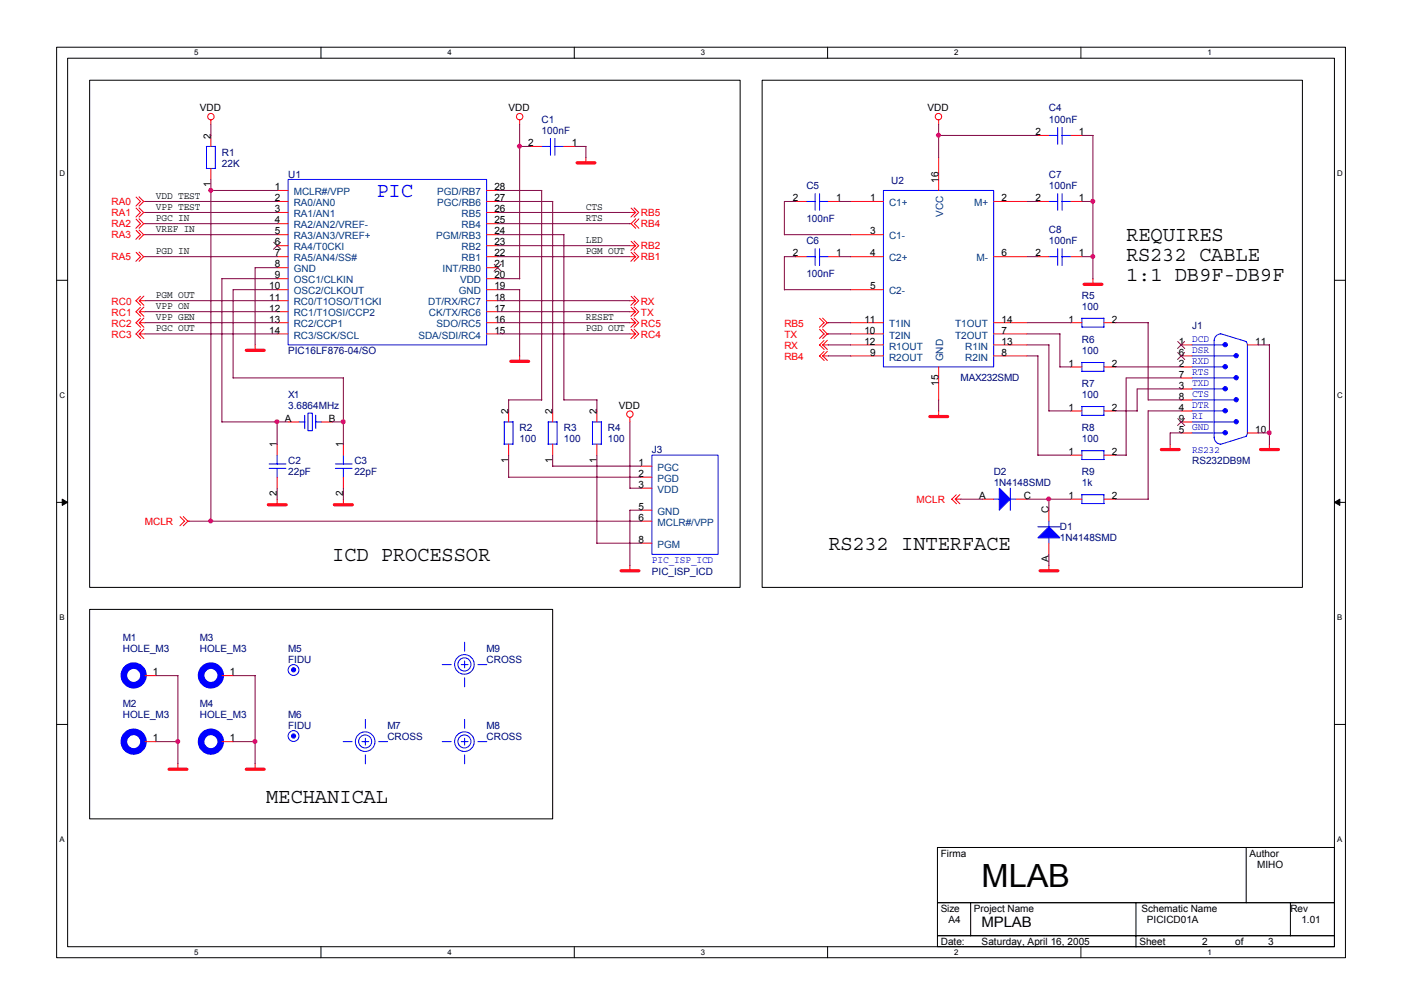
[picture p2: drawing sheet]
<svg xmlns="http://www.w3.org/2000/svg" width="297mm" height="210mm" viewBox="0 0 297 210" stroke-linecap="round" stroke-linejoin="round" font-family="sans-serif">
<path d="M12 10h272.6v192.6h-272.6zM14.3 12.3h268v188h-268z" fill="none" stroke="#000" stroke-width=".21"/>
<g fill="#fff">
<path d="M41.1 10.2h.9v1.9h-.9z"/>
<path d="M41.1 200.6h.9v1.8h-.9z"/>
</g>
<path d="M67.9 10v2.3M67.9 200.3v2.3" fill="none" stroke="#000" stroke-width=".21"/>
<g fill="#fff">
<path d="M94.7 10.2h.9v1.9h-.9z"/>
<path d="M94.7 200.6h.9v1.8h-.9z"/>
</g>
<path d="M121.5 10v2.3M121.5 200.3v2.3" fill="none" stroke="#000" stroke-width=".21"/>
<g fill="#fff">
<path d="M148.3 10.2h.9v1.9h-.9z"/>
<path d="M148.3 200.6h.9v1.8h-.9z"/>
</g>
<path d="M175.1 10v2.3M175.1 200.3v2.3" fill="none" stroke="#000" stroke-width=".21"/>
<g fill="#fff">
<path d="M201.9 10.2h.9v1.9h-.9z"/>
<path d="M201.9 200.6h.9v1.8h-.9z"/>
</g>
<path d="M228.7 10v2.3M228.7 200.3v2.3" fill="none" stroke="#000" stroke-width=".21"/>
<g fill="#fff">
<path d="M255.5 10.2h.9v1.9h-.9z"/>
<path d="M255.5 200.6h.9v1.8h-.9z"/>
<path d="M12.6 35.8h1.2v1.9h-1.2z"/>
<path d="M282.9 35.8h1.2v1.9h-1.2z"/>
<path d="M12.6 82.8h1.2v1.9h-1.2z"/>
<path d="M282.9 82.8h1.2v1.9h-1.2z"/>
</g>
<path d="M12 59.3h2.3M282.3 59.3h2.3" fill="none" stroke="#000" stroke-width=".21"/>
<g fill="#fff">
<path d="M12.6 129.8h1.1v1.9h-1.1z"/>
<path d="M282.9 129.8h1.1v1.9h-1.1z"/>
</g>
<path d="M12 106.3h2.3M282.3 106.3h2.3" fill="none" stroke="#000" stroke-width=".21"/>
<g fill="#000" stroke="#000" stroke-width=".21">
<path d="M13.2 105.6l1.1 .7-1.1 .6z" fill-rule="evenodd"/>
<path d="M282.3 106.3l1.2-.7v1.3z" fill-rule="evenodd"/>
</g>
<g fill="#fff">
<path d="M12.6 176.8h1.1v1.8h-1.1z"/>
<path d="M282.9 176.8h1.1v1.8h-1.1z"/>
</g>
<path d="M19 17h137.6v107.3h-137.6zM161.2 17h114.3v107.3h-114.3zM19 128.9h97.9v44.4h-97.9zM12 153.3h2.3M282.3 153.3h2.3M198.3 179.3h84v11.7h-84zM263.7 179.3v11.8M198.3 191h84v7h-84zM198.3 198h84v2.3h-84zM205.4 191v7M240.3 191v9.4M273 191v7" fill="none" stroke="#000" stroke-width=".21"/>
<g fill="none" stroke="#f00" stroke-width=".21">
<path d="M44.6 25.4v.9M44.6 28.7v2.3M44.6 35.6v2.4M109.9 25.4v.9M112.3 31h2.3M119.3 31h2.3M124 33.3v1.2M198.6 25.4v.9M198.6 33.3v7M219.6 28.7h2.3M226.6 28.7h2.3M28.8 41.7l1 1"/>
<path d="M28.8 44l1 1M28.8 46.4l1 1M28.8 48.7l1 1M28.8 53.4l1 1M29.4 41.7l1 .9M29.4 44l1 1M29.4 46.3l1 1M29.4 48.7l1 1M29.4 53.3l1 1M29.7 42.6l-1 1M29.7 45l-1 .9M29.7 47.3l-1 1"/>
<path d="M29.7 49.7l-1 .9M29.7 54.3l-1 1M30.4 42.6l-1 1M30.4 42.6h.3M30.4 45l-1 .9M30.4 45h.3M30.4 47.3l-1 1M30.4 47.3h.3M30.4 49.7l-1 .9M30.4 49.7h.3M30.4 54.3l-1 1M30.4 54.3h.3"/>
<path d="M58.6 42.6h2.4M58.6 45h2.4M58.6 47.3h2.4M58.6 49.7h2.4M58.6 54.3h2.4M58.6 52h2.4M58.6 40.3h2.4M58.6 56.6h2.4M58.6 59h2.4M103 42.6h2.3M103 45h2.3M103 47.3h2.3"/>
<path d="M103 49.7h2.3M103 54.3h2.3M103 52h2.3M103 40.3h2.3M103 56.6h2.3M103 59h2.3M133.2 47.3h.3M133.3 45h1.2M133.3 54.3h1.2M133.3 52h1.2M133.5 44l1 1M133.5 51.1l1 .9"/>
<path d="M133.5 47.3l1 1M133.5 53.4l1 1M134.2 44l.9 1-.9 .9M134.2 51l.9 1-.9 1M134.2 53.3l.9 1-.9 1M134.5 45l-1 .9M134.5 52l-1 1M134.5 54.3l-1 1M134.5 46.3l-1 1M135.2 46.3l-1 1 1 1M168.3 42.6h2.3M168.3 54.3h2.3"/>
<path d="M175.3 42.6h2.3M175.3 54.3h2.3M179.9 42.6h7M179.9 49.7h7M179.9 54.3h7M210.2 42.6h7.1M210.2 54.3h7.1M219.6 42.6h2.3M219.6 54.3h2.3M226.6 42.6h2.3M226.6 54.3h2.3M231.2 59v1.2"/>
<path d="M28.8 63.6l1 1M28.8 66l1 .9M28.8 68.3l1 1M28.8 70.7l1 .9M29.5 68.3h1.2M29.5 70.7h1.2M29.5 63.6l.9 1M29.5 63.6h1.2M29.5 66l.9 .9M29.5 66h1.2M29.5 68.3l.9 1M29.5 70.7l.9 .9"/>
<path d="M29.7 62.7l-1 1M29.7 65l-1 1M29.7 67.4l-1 .9M29.7 69.7l-1 1M30.4 62.7l-.9 .9M30.4 65l-.9 1M30.4 67.3l-.9 1M30.4 69.6l-.9 1.1M54 73v1.2M58.6 68.3h2.4M58.6 70.7h2.4M58.6 63.6h2.4"/>
<path d="M58.6 66h2.4M58.6 61.3h2.4M103 68.3h2.3M103 70.7h2.3M103 63.6h2.3M103 66h2.3M103 61.3h2.3M109.9 75.3v1.2M133.3 68.3h1.2M133.3 70.7h1.2M133.3 63.6h1.2M133.3 66h1.2"/>
<path d="M133.5 69.7l1 1M133.5 67.4l1 .9M133.5 65l1 1M133.5 62.7l1 1M134.2 69.6l.9 1.1-.9 .9M134.2 67.3l.9 1-.9 1M134.2 65l.9 1-.9 .9M134.2 62.7l.9 .9-.9 1M134.5 70.7l-1 .9M134.5 68.3l-1 1M134.5 66l-1 .9M134.5 63.6l-1 1"/>
<path d="M173.4 67.4l1 .9M173.4 69.7l1 1M173.4 73l1 1M173.4 75.3l1 1M174 67.3l1 1M174 69.6l1 1.1M174.1 73l.9 1M174.1 73h1.2M174.1 75.3l.9 1M174.1 75.3h1.2M174.3 68.3l-.9 1M174.3 70.7l-.9 .9"/>
<path d="M174.3 72.1l-.9 .9M174.3 74.4l-.9 1M175 68.3l-1 1M175 68.3h.3M175 70.7l-1 .9M175 70.7h.3M175 72l-.9 1M175 74.3l-.9 1M179.9 68.3h7M179.9 70.7h7M179.9 73h7M179.9 75.3h7"/>
<path d="M179.9 61.3h7M198.6 77.6v7M210.2 68.3h7.1M210.2 70.7h7.1M210.2 73h7.1M210.2 75.3h7.1M226.6 68.3h2.3M226.6 77.6h2.3M233.6 68.3h2.3M233.6 77.6h2.3M249.9 73h2.3M249.9 75.3h2.3"/>
<path d="M249.9 77.6h2.3M249.9 80h2.3M263.9 73h2.3M58.6 94v2.3M61 89.3h2.3M67.9 89.3h2.4M72.6 94v2.3M107.6 87v2.3M107.6 94v2.3M116.9 87v2.3M116.9 94v2.3M126.3 87v2.3"/>
<path d="M126.3 94v2.3M133.3 88.3v1M135.6 98.6h2.3M198.6 87v1.2M226.6 87h2.3M226.6 96.3h2.3M233.6 87h2.3M233.6 96.3h2.3M247.6 94v1.2M249.9 82.3h2.3M249.9 87h2.3M249.9 91.6h2.3"/>
<path d="M249.9 84.6h2.3M249.9 89.3h2.3M263.9 91.6h2.3M268.6 94v1.2M38.1 109.3l1 1M38.8 109.3l1 1M39 110.3l-.9 1M39.8 110.3l-1 1M39.8 110.3h.2M58.6 101v2.3M58.6 105.6v1.2M72.6 101v2.3"/>
<path d="M72.6 105.6v1.2M133.3 119.6v1.2M135.6 110.3h2.3M135.6 101h2.3M135.6 103.3h2.3M135.6 107.9h2.3M135.6 114.9h2.3M201.4 105.6l1 1M202.1 105.6l1 1M202.1 105.6h1.2M202.3 104.7l-1 1M203.1 104.6l-1 1"/>
<path d="M207.9 105.6h2.3M214.9 105.6h2.4M221.9 107.9v2.4M221.9 114.9v2.4M221.9 119.6v1.2M226.6 105.6h2.3M233.6 105.6h2.3M30.6 143h2.4M30.6 156.9h2.4M46.9 143h2.4M46.9 156.9h2.4M37.6 161.6v1.2"/>
<path d="M54 161.6v1.2"/>
<circle cx="44.6" cy="24.7" r=".68"/>
<circle cx="109.9" cy="24.7" r=".68"/>
<circle cx="198.5" cy="24.7" r=".68"/>
<circle cx="133.3" cy="87.6" r=".68"/>
</g>
<g fill="none" stroke="#f00" stroke-width=".68">
<path d="M122.1 34.5h3.8M52.1 74.1h3.8M108.1 76.5h3.7M229.4 60.2h3.7M196.7 88.1h3.8M245.7 95.1h3.8M266.7 95.1h3.8M56.8 106.8h3.7M70.7 106.8h3.8M131.4 120.8h3.8M220 120.8h3.8M35.8 162.8h3.7"/>
<path d="M52.1 162.8h3.8"/>
</g>
<g fill="none" stroke="#00f" stroke-width=".21">
<path d="M43.6 31h2M43.7 31v4.7M45.6 30.9v4.7h-2M61 38h42v35h-42zM114.6 31h1.9M116.5 29.3v3.6M117.3 31h2M117.4 29.3v3.6M221.9 28.7h1.9M223.8 27v3.5M224.7 28.7h1.9M224.7 27v3.5"/>
<path d="M170.6 42.6h1.9M170.6 54.3h1.9M172.5 41v3.5M172.5 52.6v3.6M173.4 42.6h1.9M173.4 54.3h1.9M173.4 41v3.5M173.4 52.6v3.6M186.9 40.3h23.3v37.3h-23.3zM221.9 42.6h1.9M221.9 54.3h1.9M223.8 41v3.5"/>
<path d="M223.8 52.6v3.6M224.7 42.6h1.9M224.7 54.3h1.9M224.7 41v3.5M224.7 52.6v3.6M228.9 76.7h4.7M228.9 67.3v1.9h4.7v-1.9l-4.7 .1M228.9 76.7v1.9h4.7v-1.9M252.2 73h6.5M252.2 77.6h6.5M252.2 75.3h9M252.2 80h9"/>
<path d="M258.2 70.6l5.5 1.7M258.3 70.7a1.41 1.41 0 0 0-1.4 1.4v20.5a1.42 1.42 0 0 0 1.4 1.4M263.6 72.3l.3 .7v18.7M56.9 98.2h3.6M56.9 99.1h3.6M58.6 96.3v1.9M58.6 99.1v1.9M63.2 89.3h1.3M64.5 87.9v2.8M65.2 87.4h.9v3.7h-.9zM66.8 89.3h1.2M66.8 87.8v2.9"/>
<path d="M71 98.2h3.5M71 99.1h3.5M72.6 96.3v1.9M72.6 99.1v1.9M106.6 89.3h1.9M106.7 89.3v4.7M108.5 89.2v4.8h-1.9M116 89.3h1.9M116 89.3v4.7M117.9 89.2v4.8h-1.9M125.3 89.3h1.9M125.3 89.3v4.7"/>
<path d="M127.2 89.2v4.8h-1.9M137.9 96.3h14v21h-14zM228.9 95.4h4.7M228.9 86v1.9h4.7v-1.9h-4.7M228.9 95.3v1.9h4.7v-1.9M252.2 82.3h6.5M252.2 87h6.5M252.2 91.6h6.5M252.2 84.6h9M252.2 89.3h9M263.7 92.3l-5.5 1.7M263.9 91.6l-.3 .7"/>
<path d="M210.2 105.6h1.3M213.7 103.3v4.7M213.7 105.6h1.3M219.6 111.5h4.7M221.9 110.2v1.3M221.9 113.7v1.2M228.9 104.6v2h4.7v-2l-4.7 .1M98.3 135.9v1.9M98.3 139.9v1.4M30.4 156.9h.2M30.4 143h.2M46.7 156.9h.2"/>
<path d="M46.7 143h.2M72.6 156.9h1.9M76.6 156.9h1.4M77.3 152.2v1.9M77.3 156.2v1.4M77.3 159.7v1.9M80.1 156.9h1.9M93.6 156.9h1.9M93.6 140.6h1.9M97.6 156.9h1.4M97.6 140.6h1.4M98.3 143.4v1.9"/>
<path d="M98.3 152.2v1.9M98.3 156.2v1.4M98.3 159.7v1.9M101.1 156.9h1.9M101.1 140.6h1.9"/>
<circle cx="62.1" cy="155.7" r="1.14"/>
<circle cx="62.1" cy="141.8" r="1.14"/>
<circle cx="77.3" cy="156.9" r="2.07"/>
<circle cx="77.3" cy="156.9" r="1.38"/>
<circle cx="98.2" cy="140.6" r="1.39"/>
<circle cx="98.3" cy="156.9" r="2.07"/>
<circle cx="98.3" cy="140.6" r="2.07"/>
<circle cx="98.3" cy="156.9" r="1.38"/>
</g>
<g fill="#00f" stroke="#00f" stroke-width=".21">
<circle cx="259.2" cy="72.9" r=".46"/>
<circle cx="259.2" cy="77.6" r=".46"/>
<circle cx="261.5" cy="75.3" r=".44"/>
<circle cx="261.5" cy="79.9" r=".44"/>
<circle cx="259.2" cy="82.3" r=".46"/>
<circle cx="261.5" cy="84.6" r=".44"/>
<circle cx="259.2" cy="86.9" r=".46"/>
<circle cx="261.5" cy="89.2" r=".44"/>
<circle cx="259.2" cy="91.6" r=".46"/>
<circle cx="62.1" cy="141.7" r=".44"/>
<circle cx="62.1" cy="155.7" r=".44"/>
</g>
<path d="M57.9 51.3l1.5 1.4M59.4 51.3l-1.5 1.4M104.6 55.9l1.4 1.5M106 55.9l-1.5 1.5M249.2 72.3l1.5 1.4M249.2 74.6l1.5 1.5M250.6 72.3l-1.5 1.4M250.6 74.6l-1.5 1.5M249.2 88.6l1.5 1.4M250.6 88.6l-1.5 1.4" fill="none" stroke="#804000" stroke-width=".21"/>
<g fill="#00f" stroke="#00f" stroke-width=".21">
<path d="M221.9 111.5l2.3 2.3h-4.6z" fill-rule="evenodd"/>
<path d="M211.4 103.3l2.3 2.3-2.3 2.3z" fill-rule="evenodd"/>
</g>
<g fill="none" stroke="#00f" stroke-width="1.4">
<circle cx="28.3" cy="142.9" r="2.07"/>
<circle cx="28.3" cy="156.9" r="2.07"/>
<circle cx="44.6" cy="142.9" r="2.07"/>
<circle cx="44.6" cy="156.9" r="2.07"/>
</g>
<g fill="none" stroke="#800040" stroke-width=".21">
<path d="M44.6 26.3v2.4M44.6 38v72.3M109.9 26.3v32.7M109.9 31h2.4M121.6 31h2.4v2.4M198.6 26.3v7.1M198.6 28.7h21M228.9 28.7h2.4l-.1 30.3M30.6 42.6h28.1M30.6 49.7h28.1M30.6 54.3h28.1M30.6 45h28.1"/>
<path d="M30.6 47.3h28.1M44.6 40.3h14.1M58.7 56.6h-4.7v16.4M58.7 59h-11.8v30.3M105.3 42.6h11.7l-.1 44.4M105.3 49.7h14M105.3 54.3h28M105.3 59h4.7M105.3 40.3h9.3v44.4M105.3 45h28M105.3 47.3h28M105.3 52h28"/>
<path d="M119.3 49.7v35M165.9 49.7h14.1M168.3 42.6h-2.4v7.1M168.3 54.3h-2.4v7M177.6 42.6h2.4M177.6 54.3h2.4M217.3 42.6h2.3M217.3 54.3h2.3M228.9 42.6h2.4M228.9 54.3h2.4M30.6 68.3h28.1M30.6 70.7h28.1"/>
<path d="M30.6 66h28.1M30.6 63.6h28.1M49.3 80h23.4M58.7 61.3h-9.4v18.7M72.6 80v14M105.3 61.3h4.7l-.1 14.1M105.3 68.3h28M105.3 70.7h28M105.3 66h28M105.3 63.6h28M165.9 61.3h14.1M175.3 68.3h4.7"/>
<path d="M175.3 70.7h4.7M175.3 73h4.7M175.3 75.3h4.7M217.3 68.3h9.3M217.3 70.7h7l-.1 7M217.3 73h4.7l-.1 14M217.3 75.3h2.3v21.1M224.2 77.6h2.4M235.9 68.3h7.1l-.1 16.4M235.9 77.6h14M249.9 80h-11.6v16.4M266.2 73h2.4v21"/>
<path d="M46.9 89.3h14.1M58.6 89.3v4.7M70.3 89.3h2.4M107.6 96.3v4.7M114.6 84.6h-7v2.4M116.9 98.6h18.7M116.9 96.3v2.4M119.3 84.6h7v2.4M126.3 96.3v18.7M133.3 89.3v14M198.6 84.6v2.4M219.6 96.3h7"/>
<path d="M221.9 87h4.7M235.9 87h4.7M235.9 96.3h2.4M242.9 87h7M242.9 86.9v18.7h-7M242.9 84.6h7M249.9 82.3h-9.3v4.7M249.9 91.6h-2.3v2.4M266.2 91.6h2.4M40 110.3h95.6M58.6 103.3v2.4M72.6 103.3v2.4"/>
<path d="M107.6 101h28M126.3 114.9h9.3M133.3 103.3h2.3M135.6 107.9h-2.3v11.8M203.2 105.6h4.7M217.3 105.6h9.3M221.9 105.6v2.4M221.9 117.3v2.4M33 143h4.7l-.1 18.6M33 156.9h4.7M49.3 143h4.7M49.3 156.9h4.7"/>
<path d="M54 143v18.6"/>
</g>
<g fill="#f0f" stroke="#f0f" stroke-width=".21">
<circle cx="198.5" cy="28.6" r=".44"/>
<circle cx="231.2" cy="42.6" r=".44"/>
<circle cx="231.2" cy="54.3" r=".44"/>
<circle cx="268.5" cy="91.6" r=".44"/>
<circle cx="221.9" cy="105.6" r=".44"/>
<circle cx="58.6" cy="89.2" r=".44"/>
<circle cx="109.9" cy="30.9" r=".44"/>
<circle cx="44.6" cy="40.3" r=".44"/>
<circle cx="44.6" cy="110.2" r=".44"/>
<circle cx="72.6" cy="89.2" r=".46"/>
<circle cx="37.6" cy="156.9" r=".44"/>
<circle cx="53.9" cy="156.9" r=".44"/>
</g>
<text font-size="6.8" x="207.7" y="187.8">MLAB</text>
<text font-size="4.4" fill="#00f" x="79.6" y="41.7">PIC</text>
<g font-size="4.4">
<text x="238.3" y="51">REQUIRES</text>
<text x="238.3" y="55.2">RS232 CABLE</text>
<text x="238.3" y="59.5">1:1 DB9F-DB9F</text>
<text x="70.3" y="118.6">ICD PROCESSOR</text>
<text x="175.3" y="116.3">RS232 INTERFACE</text>
<text x="56.3" y="170">MECHANICAL</text>
</g>
<text font-size="3" x="207.7" y="196.1">MPLAB</text>
<g font-size="2.1">
<text x="42.3" y="23.6">VDD</text>
<text x="107.6" y="23.6">VDD</text>
<text x="196.3" y="23.6">VDD</text>
<text x="44.6" y="29.3" transform="rotate(-90 44.6 29.3)">2</text>
<text x="219.1" y="28.6">2</text>
<text x="228.2" y="28.6">1</text>
<text x="111.8" y="30.9">2</text>
<text x="120.9" y="30.9">1</text>
<text x="44.6" y="39.7" transform="rotate(-90 44.6 39.7)">1</text>
<text x="58.1" y="40.3">1</text>
<text x="104.6" y="40.3">28</text>
<text x="198.5" y="38.7" transform="rotate(-90 198.5 38.7)">16</text>
<text x="33" y="42.1">VDD TEST</text>
<text x="33" y="44.4">VPP TEST</text>
<text x="33" y="46.7">PGC IN</text>
<text x="58.1" y="42.6">2</text>
<text x="58.1" y="44.9">3</text>
<text x="58.1" y="47.3">4</text>
<text x="104.6" y="47.3">25</text>
<text x="104.6" y="44.9">26</text>
<text x="104.6" y="42.6">27</text>
<text x="124" y="46.7">RTS</text>
<text x="124" y="44.4">CTS</text>
<text x="167.8" y="42.6">2</text>
<text x="176.9" y="42.6">1</text>
<text x="184.1" y="42.6">1</text>
<text x="211.9" y="42.6">2</text>
<text x="219.1" y="42.6">2</text>
<text x="228.2" y="42.6">1</text>
<text x="33" y="49.1">VREF IN</text>
<text x="33" y="53.8">PGD IN</text>
<text x="58.1" y="49.6">5</text>
<text x="58.1" y="51.9">6</text>
<text x="104.6" y="51.9">23</text>
<text x="104.6" y="49.6">24</text>
<text x="124" y="51.4">LED</text>
<text x="124" y="53.8">PGM OUT</text>
<text x="184.1" y="49.6">3</text>
<text x="58.1" y="54.3">7</text>
<text x="58.1" y="56.6">8</text>
<text x="58.1" y="58.9">9</text>
<text x="104.6" y="58.9">20</text>
<text x="104.6" y="56.6">21</text>
<text x="104.6" y="54.3">22</text>
<text x="167.8" y="54.3">2</text>
<text x="176.9" y="54.3">1</text>
<text x="184.1" y="54.3">4</text>
<text x="211.9" y="54.3">6</text>
<text x="219.1" y="54.3">2</text>
<text x="228.2" y="54.3">1</text>
<text x="33" y="63.1">PGM OUT</text>
<text x="33" y="65.4">VPP ON</text>
<text x="56.9" y="61.3">10</text>
<text x="56.9" y="63.6">11</text>
<text x="56.9" y="65.9">12</text>
<text x="104.6" y="65.9">17</text>
<text x="104.6" y="63.6">18</text>
<text x="104.6" y="61.3">19</text>
<text x="184.1" y="61.3">5</text>
<text x="33" y="67.7">VPP GEN</text>
<text x="33" y="70.1">PGC OUT</text>
<text x="56.9" y="68.2">13</text>
<text x="56.9" y="70.6">14</text>
<text x="104.6" y="70.6">15</text>
<text x="104.6" y="68.2">16</text>
<text x="124" y="70.1">PGD OUT</text>
<text x="124" y="67.7">RESET</text>
<text x="182.9" y="68.2">11</text>
<text x="182.9" y="70.6">10</text>
<text x="211.9" y="68.2">14</text>
<text x="211.9" y="70.6">7</text>
<text x="226.1" y="68.2">1</text>
<text x="235.2" y="68.2">2</text>
<text x="182.9" y="72.9">12</text>
<text x="184.1" y="75.3">9</text>
<text x="211.9" y="72.9">13</text>
<text x="211.9" y="75.3">8</text>
<text x="226.1" y="77.6">1</text>
<text x="235.2" y="77.6">2</text>
<text x="249.4" y="72.9">1</text>
<text x="249.4" y="77.6">2</text>
<text x="249.4" y="75.3">6</text>
<text x="265.6" y="72.9">11</text>
<text x="198.5" y="81.7" transform="rotate(-90 198.5 81.7)">15</text>
<text x="249.4" y="82.3">3</text>
<text x="249.4" y="79.9">7</text>
<text x="60.2" y="89.2">A</text>
<text x="69.6" y="89.2">B</text>
<text x="107.6" y="87.6" transform="rotate(-90 107.6 87.6)">2</text>
<text x="116.9" y="87.6" transform="rotate(-90 116.9 87.6)">2</text>
<text x="126.2" y="87.6" transform="rotate(-90 126.2 87.6)">2</text>
<text x="130.9" y="86.6">VDD</text>
<text x="226.1" y="86.9">1</text>
<text x="235.2" y="86.9">2</text>
<text x="249.4" y="86.9">4</text>
<text x="249.4" y="84.6">8</text>
<text x="249.4" y="89.2">9</text>
<text x="58.6" y="94.7" transform="rotate(-90 58.6 94.7)">1</text>
<text x="72.6" y="94.7" transform="rotate(-90 72.6 94.7)">1</text>
<text x="249.4" y="91.6">5</text>
<text x="265.6" y="91.6">10</text>
<text x="107.6" y="98" transform="rotate(-90 107.6 98)">1</text>
<text x="116.9" y="98" transform="rotate(-90 116.9 98)">1</text>
<text x="126.2" y="98" transform="rotate(-90 126.2 98)">1</text>
<text x="135.1" y="98.6">1</text>
<text x="135.1" y="100.9">2</text>
<text x="226.1" y="96.3">1</text>
<text x="235.2" y="96.3">2</text>
<text x="58.6" y="105" transform="rotate(-90 58.6 105)">2</text>
<text x="72.6" y="105" transform="rotate(-90 72.6 105)">2</text>
<text x="135.1" y="103.3">3</text>
<text x="135.1" y="107.9">5</text>
<text x="207.2" y="105.6">A</text>
<text x="216.6" y="105.6">C</text>
<text x="226.1" y="105.6">1</text>
<text x="235.2" y="105.6">2</text>
<text x="135.1" y="110.2">6</text>
<text x="221.9" y="108.6" transform="rotate(-90 221.9 108.6)">C</text>
<text x="135.1" y="114.9">8</text>
<text x="221.9" y="119" transform="rotate(-90 221.9 119)">A</text>
<text x="32.3" y="142.9">1</text>
<text x="48.6" y="142.9">1</text>
<text x="32.3" y="156.9">1</text>
<text x="48.6" y="156.9">1</text>
<text x="199.1" y="181.3">Firma</text>
<text x="264.4" y="181.3">Author</text>
<text x="266" y="183.6">MIHO</text>
<text x="199.1" y="193">Size</text>
<text x="200.7" y="195.3">A4</text>
<text x="206" y="193">Project Name</text>
<text x="241.5" y="193">Schematic Name</text>
<text x="242.7" y="195.3">PICICD01A</text>
<text x="273" y="193">Rev</text>
<text x="275.3" y="195.3">1.01</text>
<text x="199.1" y="199.9">Date:</text>
<text x="207.7" y="199.9">Saturday, April 16, 2005</text>
<text x="241" y="199.9">Sheet</text>
<text x="254.3" y="199.9">2</text>
<text x="261.3" y="199.9">of</text>
<text x="268.3" y="199.9">3</text>
</g>
<g font-size="2.1" fill="#000080">
<text x="221.9" y="23.6">C4</text>
<text x="114.6" y="26">C1</text>
<text x="114.6" y="28.3">100nF</text>
<text x="221.9" y="26">100nF</text>
<text x="46.9" y="32.9">R1</text>
<text x="46.9" y="35.3">22K</text>
<text x="61" y="37.6">U1</text>
<text x="170.6" y="39.9">C5</text>
<text x="188.6" y="39">U2</text>
<text x="221.9" y="37.6">C7</text>
<text x="221.9" y="39.9">100nF</text>
<text x="170.6" y="46.9">100nF</text>
<text x="170.6" y="51.6">C6</text>
<text x="221.9" y="49.3">C8</text>
<text x="221.9" y="51.6">100nF</text>
<text x="170.6" y="58.6">100nF</text>
<text x="228.9" y="63.2">R5</text>
<text x="228.9" y="65.6">100</text>
<text x="252.2" y="69.6">J1</text>
<text x="61" y="74.9">PIC16LF876-04/SO</text>
<text x="228.9" y="72.6">R6</text>
<text x="228.9" y="74.9">100</text>
<text x="203.2" y="80.5">MAX232SMD</text>
<text x="228.9" y="81.9">R7</text>
<text x="61" y="84.2">X1</text>
<text x="61" y="86.6">3.6864MHz</text>
<text x="228.9" y="84.2">100</text>
<text x="109.9" y="91.2">R2</text>
<text x="109.9" y="93.6">100</text>
<text x="119.3" y="91.2">R3</text>
<text x="119.3" y="93.6">100</text>
<text x="128.6" y="91.2">R4</text>
<text x="128.6" y="93.6">100</text>
<text x="137.9" y="95.9">J3</text>
<text x="228.9" y="91.2">R8</text>
<text x="228.9" y="93.6">100</text>
<text x="61" y="98.3">C2</text>
<text x="61" y="100.6">22pF</text>
<text x="75" y="98.3">C3</text>
<text x="75" y="100.6">22pF</text>
<text x="210.2" y="100.6">D2</text>
<text x="228.9" y="100.6">R9</text>
<text x="252.2" y="98.3">RS232DB9M</text>
<text x="210.2" y="102.9">1N4148SMD</text>
<text x="228.9" y="102.9">1k</text>
<text x="224.2" y="112.2">D1</text>
<text x="224.2" y="114.6">1N4148SMD</text>
<text x="137.9" y="121.6">PIC_ISP_ICD</text>
<text x="26" y="135.6">M1</text>
<text x="26" y="137.9">HOLE_M3</text>
<text x="42.3" y="135.6">M3</text>
<text x="42.3" y="137.9">HOLE_M3</text>
<text x="61" y="137.9">M5</text>
<text x="103" y="137.9">M9</text>
<text x="61" y="140.2">FIDU</text>
<text x="103" y="140.2">CROSS</text>
<text x="26" y="149.6">M2</text>
<text x="42.3" y="149.6">M4</text>
<text x="26" y="151.9">HOLE_M3</text>
<text x="42.3" y="151.9">HOLE_M3</text>
<text x="61" y="151.9">M6</text>
<text x="61" y="154.2">FIDU</text>
<text x="82" y="154.2">M7</text>
<text x="103" y="154.2">M8</text>
<text x="82" y="156.5">CROSS</text>
<text x="103" y="156.5">CROSS</text>
</g>
<g font-size="2.1" fill="#004080">
<text x="62.1" y="41.3">MCLR#/VPP</text>
<text x="92.5" y="41.3">PGD/RB7</text>
<text x="62.1" y="43.6">RA0/AN0</text>
<text x="62.1" y="45.9">RA1/AN1</text>
<text x="92.5" y="43.6">PGC/RB6</text>
<text x="97.7" y="45.9">RB5</text>
<text x="188.1" y="43.6">C1+</text>
<text x="199.6" y="45.9" transform="rotate(-90 199.6 45.9)">VCC</text>
<text x="206.1" y="43.6">M+</text>
<text x="62.1" y="48.3">RA2/AN2/VREF-</text>
<text x="62.1" y="50.6">RA3/AN3/VREF+</text>
<text x="62.1" y="53">RA4/T0CKI</text>
<text x="92.3" y="50.6">PGM/RB3</text>
<text x="97.7" y="53">RB2</text>
<text x="97.7" y="48.3">RB4</text>
<text x="188.1" y="50.6">C1-</text>
<text x="62.1" y="55.3">RA5/AN4/SS#</text>
<text x="62.1" y="57.6">GND</text>
<text x="62.1" y="59.9">OSC1/CLKIN</text>
<text x="93.6" y="57.6">INT/RB0</text>
<text x="97.3" y="59.9">VDD</text>
<text x="97.7" y="55.3">RB1</text>
<text x="188.1" y="55.3">C2+</text>
<text x="206.6" y="55.3">M-</text>
<text x="62.1" y="62.3">OSC2/CLKOUT</text>
<text x="62.1" y="64.6">RC0/T1OSO/T1CKI</text>
<text x="90.6" y="64.6">DT/RX/RC7</text>
<text x="97.1" y="62.3">GND</text>
<text x="188.1" y="62.3">C2-</text>
<text x="62.1" y="66.9">RC1/T1OSI/CCP2</text>
<text x="62.1" y="69.3">RC2/CCP1</text>
<text x="62.1" y="71.6">RC3/SCK/SCL</text>
<text x="88.5" y="71.6">SDA/SDI/RC4</text>
<text x="90.7" y="66.9">CK/TX/RC6</text>
<text x="92.4" y="69.3">SDO/RC5</text>
<text x="188.1" y="69.3">T1IN</text>
<text x="188.1" y="71.6">T2IN</text>
<text x="202.1" y="69.3">T1OUT</text>
<text x="202.1" y="71.6">T2OUT</text>
<text x="188.1" y="74">R1OUT</text>
<text x="188.1" y="76.3">R2OUT</text>
<text x="199.6" y="76.5" transform="rotate(-90 199.6 76.5)">GND</text>
<text x="204.2" y="74">R1IN</text>
<text x="204.2" y="76.3">R2IN</text>
<text x="139.1" y="99.6">PGC</text>
<text x="139.1" y="101.9">PGD</text>
<text x="139.1" y="104.3">VDD</text>
<text x="139.1" y="108.9">GND</text>
<text x="139.1" y="111.3">MCLR#/VPP</text>
<text x="139.1" y="115.9">PGM</text>
</g>
<g font-size="2.1" fill="#f00">
<text x="23.6" y="43.4">RA0</text>
<text x="23.6" y="45.8">RA1</text>
<text x="135.6" y="45.8">RB5</text>
<text x="23.6" y="48.1">RA2</text>
<text x="23.6" y="50.4">RA3</text>
<text x="135.6" y="52.7">RB2</text>
<text x="135.6" y="48.1">RB4</text>
<text x="23.6" y="55.1">RA5</text>
<text x="135.6" y="55.1">RB1</text>
<text x="23.6" y="64.4">RC0</text>
<text x="135.6" y="64.4">RX</text>
<text x="23.6" y="66.8">RC1</text>
<text x="23.6" y="69.1">RC2</text>
<text x="23.6" y="71.4">RC3</text>
<text x="135.6" y="71.4">RC4</text>
<text x="135.6" y="69.1">RC5</text>
<text x="135.6" y="66.8">TX</text>
<text x="165.9" y="69.1">RB5</text>
<text x="165.9" y="71.4">TX</text>
<text x="165.9" y="73.7">RX</text>
<text x="165.9" y="76.1">RB4</text>
<text x="193.9" y="106.4">MCLR</text>
<text x="30.6" y="111.1">MCLR</text>
</g>
<g font-size="2.1" fill="#00f">
<text x="252.2" y="72.4">DCD</text>
<text x="252.2" y="74.8">DSR</text>
<text x="252.2" y="77.1">RXD</text>
<text x="252.2" y="79.4">RTS</text>
<text x="252.2" y="81.7">TXD</text>
<text x="252.2" y="88.7">RI</text>
<text x="252.2" y="84.1">CTS</text>
<text x="252.2" y="86.4">DTR</text>
<text x="252.2" y="91.1">GND</text>
<text x="252.2" y="95.8">RS232</text>
<text x="137.9" y="119.1">PIC_ISP_ICD</text>
</g>
<g font-size="1.7">
<text x="41.1" y="11.7">5</text>
<text x="94.7" y="11.7">4</text>
<text x="148.3" y="11.7">3</text>
<text x="201.9" y="11.7">2</text>
<text x="255.5" y="11.7">1</text>
<text x="12.6" y="37.3">D</text>
<text x="282.9" y="37.3">D</text>
<text x="12.6" y="84.3">C</text>
<text x="282.9" y="84.3">C</text>
<text x="12.6" y="131.3">B</text>
<text x="282.9" y="131.3">B</text>
<text x="12.6" y="178.3">A</text>
<text x="282.9" y="178.3">A</text>
<text x="41.1" y="202.1">5</text>
<text x="94.7" y="202.1">4</text>
<text x="148.3" y="202.1">3</text>
<text x="201.9" y="202.1">2</text>
<text x="255.5" y="202.1">1</text>
</g>
</svg>
